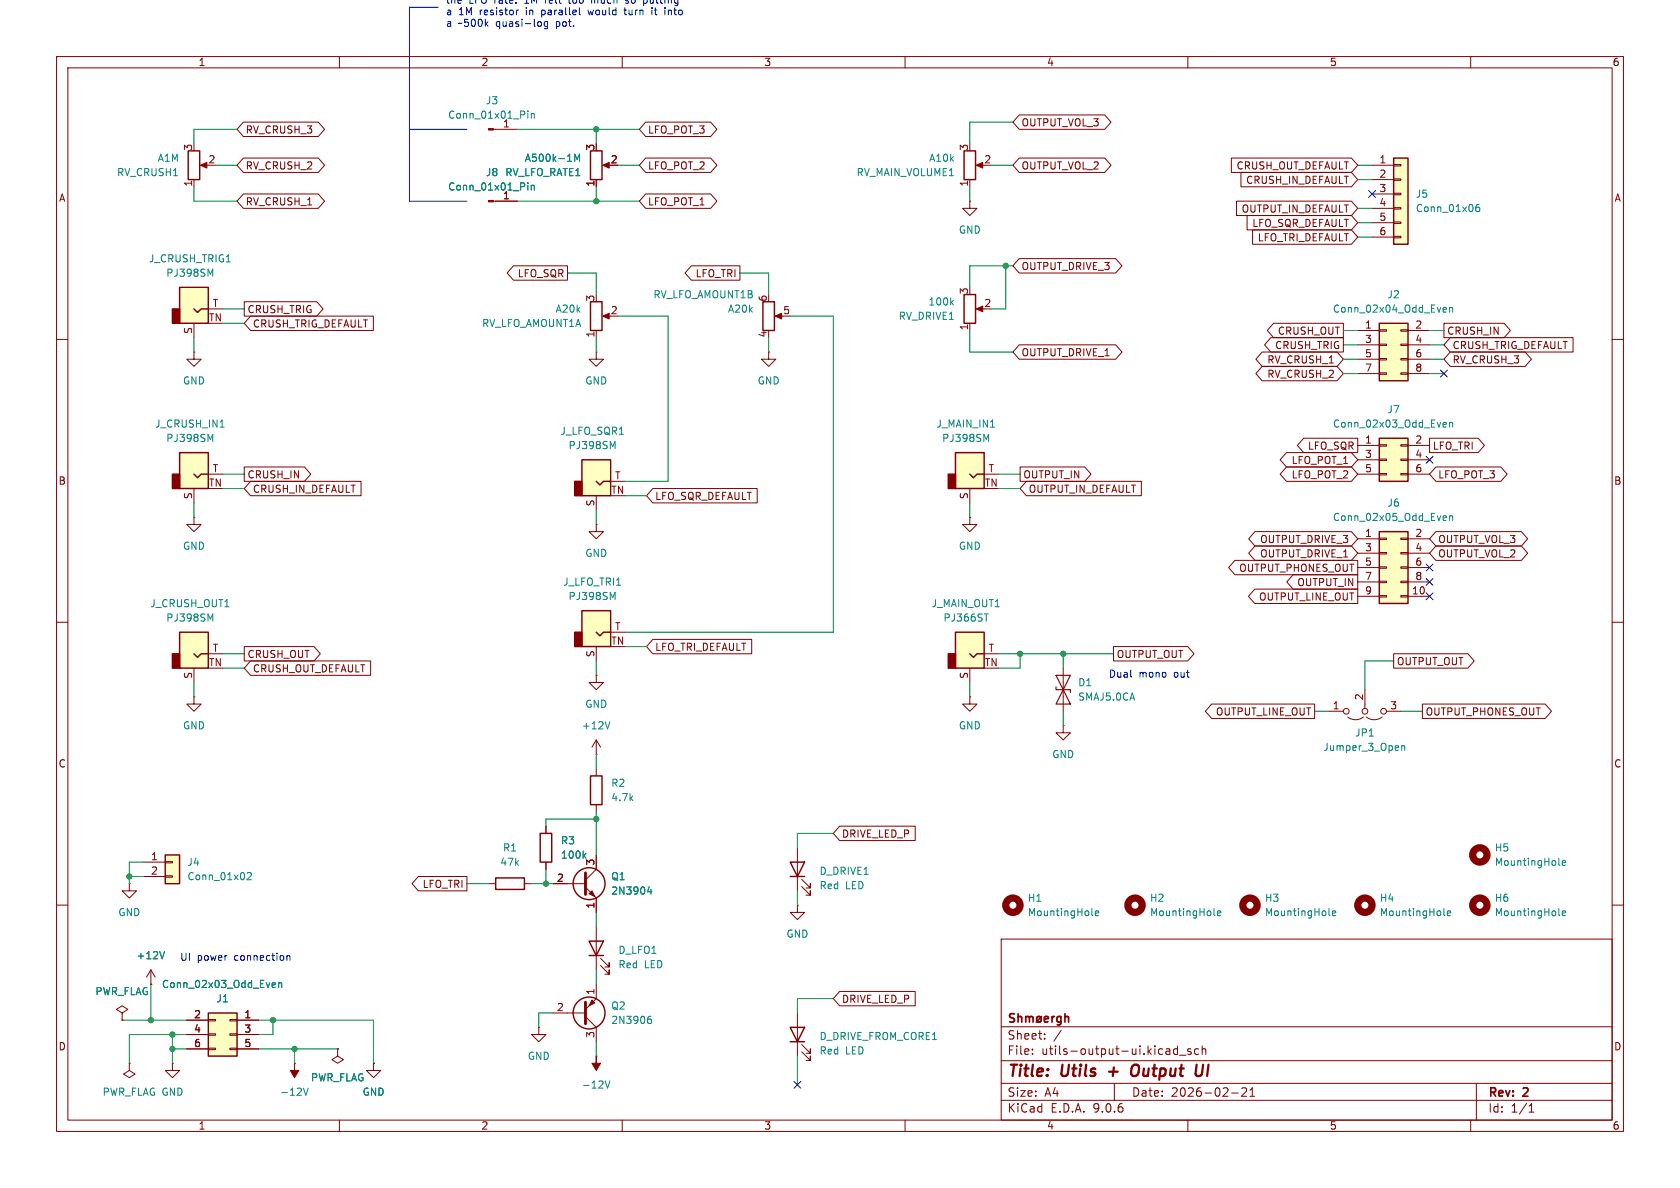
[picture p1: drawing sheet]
<svg xmlns="http://www.w3.org/2000/svg" width="297mm" height="210mm" viewBox="0 0 297 210" stroke-linecap="round" stroke-linejoin="round" font-family="sans-serif">
<g fill="none" stroke="#840000" stroke-width=".18">
<path d="M10 10h277v190h-277zM12 12h273v186h-273zM60 10v2M110 10v2M160 10v2M210 10v2M260 10v2M34.3 31.8v1.2M35.8 29.2h1M87.2 22.9h4.2M87.2 35.6h4.2M10 60h2"/>
<path d="M34.3 62.2v1.3h1.3l-1.3 1.3-1.3-1.3h1.3M34.3 62.2h.1M285 60h2M10 110h2M285 110h2M10 160h2M21.6 179.1l1-.7-1-.6-1 .6 1 .7v1.2M177 166h108v32h-108zM285 160h2M21.6 180.3h.1M30.5 188v1.2h1.2l-1.2 1.3-1.3-1.3h1.3M30.5 188h.1"/>
<path d="M60 198v2M110 198v2M160 198v2M177 194.5h108M177 191.5h108M177 187.5h108M177 181.5h108M182.5 186.3v.1M182.5 185.5v.1M184.7 183.6v.1M184.7 182.8v.1M187.6 182.1l-1.3 2"/>
<path d="M197 191.5v3M208.2 184.9v1.5M208.2 185.5l-.5-.1-.2 .3v.4l.1 .2h.6M208.5 186.5h1.2M210 198v2M210.5 185.5l-.3-.1-.2 .2v.2l.5 .2v.3h-.5M211.9 185.5l-.4-.1-.3 .3v.4l.1 .2h.6M212.5 185.5l.2-.1 .4 .1 .1 .9M212.5 184.9v1.5M217.7 193.2h1.2M219.5 192.4l.6-.1 .2 .1 .1 .3-.9 1.1h.9M221 193.8h.8"/>
<path d="M221 192.7l.4-.4v1.5M260 198v2M261 191.5v6.5M270.3 196.6h.9M270.3 195.5l.4-.4v1.5"/>
</g>
<path d="M196.1 189.4h1.5M201 188.2a.77 .77 0 0 0-1 .7v.6v.4l.2 .2a.71 .71 0 0 0 .9-.2M212.7 188.2l-.2 1.6a.66 .66 0 0 1-.8 .4M213.6 188.2l-.2 2" fill="none" stroke="#840000" stroke-width=".4"/>
<g fill="none" stroke="#840000" stroke-width=".3">
<path d="M179.3 179.3l-.5-.1-.2 .1v.5l.6 .2 .1 .4-.2 .3-.6-.1M180 179.8l.2-.1 .4 .1v.9M180 179.2v1.5M181.3 179.8l.5-.1 .2 .2M181.3 179.7v1M182 179.9l.2-.2 .4 .1v.9M182 179.9v.8M183.4 179.8l.4-.1 .3 .3v.4l-.3 .3-.4-.1-.1-.2v-.4zM184.1 179.7l-.9 1M186 179.7v1M186.4 179.7l-.3 .1-.1 .2M187.6 179.8l-.5-.1-.3 .3v.4l.2 .2h.6"/>
<path d="M187.6 179.7v1.2l-.3 .3-.4-.1M188.3 179.8l.2-.1 .3 .1 .1 .9M188.3 179.2v1.5M184.6 180.2l.7-.2v-.2l-.5-.1-.2 .2 .1 .7h.6"/>
</g>
<g fill="#840000" stroke="#840000" stroke-width=".18">
<path d="M86.4 22.7h.8v.3h-.8z"/>
<path d="M86.4 35.4h.8v.3h-.8z"/>
<path d="M35.4 29.2l1.2-.5v1z"/>
</g>
<path d="M93.3 19.6v.2M93.3 20.1v.8M93.3 32.3v.2M93.3 32.8v.8M93.9 20.1v.8M93.9 32.8v.8M93.9 20.2l.2-.1h.3l.1 .8M93.9 32.9l.2-.1h.3l.1 .8" fill="none" stroke="#008484" stroke-width=".18"/>
<path d="M33.3 26.7h2v5.1h-2z" fill="none" stroke="#840000" stroke-width=".25"/>
<path d="M31.7 50.8h5.1v6.4h-5.1z" fill="#ffffc2"/>
<path d="M30.5 54.6h1.2v2.6h-1.2z" fill="#840000" stroke="#840000" stroke-width=".25"/>
<path d="M104.4 26.7h2v5.1h-2zM31.7 50.8h5.1v6.4h-5.1zM34.3 54.6l.6 .6 .7-.6h1.2" fill="none" stroke="#840000" stroke-width=".25"/>
<path d="M105.4 31.8v1.2M106.9 29.2h1M34.3 57.2v2.5M36.8 54.6h2.6M22.9 188v1.2l1 .7-1 .6-1.1-.6 1.1-.7M22.9 188h.1" fill="none" stroke="#840000" stroke-width=".18"/>
<path d="M101.6 28.5v-1.3l.4 1 .5-1v1.3M37.2 48.5l.4-.9v1.2" fill="none" stroke="#008484" stroke-width=".18"/>
<path d="M106.6 29.2l1.1-.5v1z" fill="#840000" stroke="#840000" stroke-width=".18"/>
<path d="M243.8 57.2h5.1v10.1h-5.1z" fill="#ffffc2"/>
<g fill="none" stroke="#840000" stroke-width=".25">
<path d="M104.4 53.3h2v5.1h-2zM243.8 57.2h5.1v10.1h-5.1zM104.4 137.2h2v5h-2zM139.7 152.4h2.5l-1.2 2.5zM139.7 154.9h2.5M104.1 166.4h2.6l-1.3 2.5zM104.1 168.9h2.6M139.7 181.6h2.5l-1.2 2.6zM139.7 184.2h2.5"/>
<circle cx="104.1" cy="156.2" r="2.82"/>
<circle cx="104.1" cy="179.1" r="2.82"/>
</g>
<g fill="none" stroke="#840000" stroke-width=".18">
<path d="M105.4 58.4v1.3M106.9 55.9h1M240 58.4h3.8M243.8 58.3h1.3v.2h-1.3zM247.6 58.3h1.3v.2h-1.3zM248.9 58.4h3.8M105.4 62.2v1.3h1.3l-1.3 1.3-1.3-1.3h1.3M105.4 62.2h.1M240 61h3.8M240 63.5h3.8M240 66h3.8M243.8 60.8h1.3v.3h-1.3z"/>
<path d="M243.8 63.4h1.3v.2h-1.3zM243.8 65.9h1.3v.3h-1.3zM247.6 60.8h1.3v.3h-1.3zM247.6 63.4h1.3v.2h-1.3zM247.6 65.9h1.3v.3h-1.3zM248.9 61h3.8M248.9 63.5h3.8M248.9 66h3.8M171.4 91.4v1.3h1.3l-1.3 1.3-1.2-1.3h1.2M171.4 91.4h.1M188 118.1v7.6M105.4 135.9v1.3"/>
<path d="M171.4 123.2v1.3h1.3l-1.3 1.2-1.2-1.2h1.2M171.4 123.2h.1M188 128.3v1.2h1.2l-1.2 1.3-1.3-1.3h1.3M188 128.3h.1M234.9 125.7h2.6M238.3 126.7a2.26 2.26 0 0 0 2.7 0M241.3 121.9v3.3M241.6 126.7a2.26 2.26 0 0 0 2.7 0M245.1 125.7h2.5M97.8 156.2h5.7M103.5 156.8l1.9 2v2.5M105.4 142.2v1.3"/>
<path d="M105.4 151.1v2.6l-1.9 1.9M141 149.9v7.6M141.7 156.7l1.6 1.5v-.7v.7h-.8M141.7 155.4l1.6 1.6v-.8v.8h-.8M97.8 179.1h5.7M103.5 179.7l1.9 1.9v2.6M105.4 163.8v7.7M105.4 174v2.5l-1.9 1.9M106.2 170.7l1.5 1.5v-.7v.7h-.8M106.2 169.4l1.5 1.5v-.7v.7h-.8M141 160v1.3h1.2l-1.2 1.3-1.3-1.3h1.3M141 160h.1"/>
<path d="M141 179.1v7.6M95.2 181.6v1.3h1.3l-1.3 1.3-1.2-1.3h1.2M95.2 181.6h.1M105.4 186.7h.1M141.7 185.9l1.6 1.6v-.8v.8h-.8M141.7 184.7l1.6 1.5v-.8v.8h-.8"/>
<circle cx="238" cy="125.7" r=".51"/>
<circle cx="241.3" cy="125.7" r=".51"/>
<circle cx="244.6" cy="125.7" r=".51"/>
</g>
<g fill="none" stroke="#008484" stroke-width=".18">
<path d="M255.3 54.3l.4 .1v.2l-.6 .2M255.7 55.1l-.4 .1M256.3 54.5l.1-.2 .4 .1v.8M256.3 54.3v.9M247.8 131.8v.9M247.8 131.9l.2-.1 .3 .1v.8M114.8 156.7l-.3 .9h.8M115.1 157.2v.9M115.1 179.6l-.4 .2M193 161.7l.2 .2M193.6 161.4l.6-.1v-.2l-.4-.1-.2 .2 .1 .6h.5M214.6 161.7l.2 .2"/>
<path d="M215.2 161.4l.6-.1v-.2l-.4-.1-.2 .2 .1 .6h.5M234.9 161.7l.2 .2M235.5 161.4l.6-.1v-.2l-.4-.1-.2 .2 .1 .6h.5M107 191.1l.4 1.2 .4-1.2M114.6 180.2l.4-.1 .2 .3-.1 .5h-.5"/>
</g>
<g fill="#840000" stroke="#840000" stroke-width=".18">
<path d="M106.6 55.9l1.1-.5v1z"/>
<path d="M104.6 176.8l.6 .5-1.1 .5z"/>
<path d="M105.4 186.7v1.3h.8l-.8 1.2-.8-1.2h.8z"/>
<path d="M104.1 158l.5-.5 .6 1z"/>
</g>
<path d="M103.5 154.3v3.8M103.5 177.2v3.8" fill="none" stroke="#840000" stroke-width=".51"/>
<path d="M186.7 119.4h2.5l-1.2 2.5zM186.7 121.4v.5h2.5v.5M188 121.9l1.2 2.6h-2.5z" fill="none" stroke="#840000" stroke-width=".2"/>
<g fill="none" stroke="#840000" stroke-width="1.3">
<circle cx="179.1" cy="160" r="1.27"/>
<circle cx="200.7" cy="160" r="1.27"/>
<circle cx="221" cy="160" r="1.27"/>
</g>
<path d="M246.4 27.9h2.5v15.3h-2.5z" fill="#ffffc2"/>
<path d="M246.4 27.9h2.5v15.3h-2.5z" fill="none" stroke="#840000" stroke-width=".25"/>
<path d="M242.6 29.2h3.8M242.6 31.8h3.8M242.6 34.3h3.8M242.6 36.8h3.8M242.6 39.4h3.8M246.4 29.1h1.2v.2h-1.2zM246.4 31.6h1.2v.3h-1.2zM246.4 34.2h1.2v.2h-1.2zM246.4 36.7h1.2v.3h-1.2zM246.4 39.2h1.2v.3h-1.2zM242.6 41.9h3.8M246.4 41.8h1.2v.2h-1.2z" fill="none" stroke="#840000" stroke-width=".18"/>
<path d="M261.5 36.1l-.4 .1a.86 .86 0 0 0 0 1.2l.4-.1 .1-.4-.2-.3-.4 .1-.1 .2" fill="none" stroke="#008484" stroke-width=".18"/>
<path d="M102.9 81.3h5v6.3h-5z" fill="#ffffc2"/>
<path d="M101.6 85.1h1.3v2.5h-1.3z" fill="#840000" stroke="#840000" stroke-width=".25"/>
<path d="M134.9 53.3h2v5.1h-2zM102.9 81.3h5v6.3h-5zM105.4 85.1l.6 .6 .7-.6h1.2" fill="none" stroke="#840000" stroke-width=".25"/>
<path d="M137.4 55.9h1M105.4 87.6v2.6M107.9 85.1h2.6" fill="none" stroke="#840000" stroke-width=".18"/>
<path d="M108.3 79l.4-1v1.3" fill="none" stroke="#008484" stroke-width=".18"/>
<path d="M137 55.9l1.2-.5v1z" fill="#840000" stroke="#840000" stroke-width=".18"/>
<path d="M102.9 108h5v6.3h-5z" fill="#ffffc2"/>
<path d="M101.6 111.8h1.3v2.5h-1.3z" fill="#840000" stroke="#840000" stroke-width=".25"/>
<path d="M102.9 108h5v6.3h-5zM105.4 111.8l.6 .6 .7-.6h1.2" fill="none" stroke="#840000" stroke-width=".25"/>
<g fill="none" stroke="#840000" stroke-width=".18">
<path d="M135.9 62.2v1.3h1.3l-1.3 1.3-1.3-1.3h1.3M135.9 62.2h.1M105.4 92.7v1.3h1.3l-1.3 1.3-1.3-1.3h1.3M105.4 92.7h.1M105.4 119.4v1.3h1.3l-1.3 1.2-1.3-1.2h1.3M105.4 119.4h.1M105.4 114.3v2.5M107.9 111.8h2.6M105.4 133.4h.1M105.4 130.8v2.6M105.4 130.8l-.8 1.3M105.4 130.8l.8 1.3"/>
<path d="M22.9 156.2v1.3h1.2l-1.2 1.3-1.3-1.3h1.3M22.9 156.2h.1M26.7 174h.1M26.7 171.5l-.8 1.2M26.7 171.5l.7 1.2M26.7 171.5v2.5M52.1 188h.1M59.7 185.4v1.3l1 .6-1 .7-1-.7 1-.6M59.7 185.4h.1M66 188v1.2h1.3l-1.3 1.3-1.2-1.3h1.2M66 188h.1"/>
</g>
<path d="M108.3 105.6l.4-.9v1.3M107.8 127.6l-.4 1.2M29.1 168.2l-.4 1.3M53.6 192.3l.5 1.3 .4-1.3" fill="none" stroke="#008484" stroke-width=".18"/>
<path d="M52.1 188v1.2h.7l-.7 1.3-.8-1.3h.8z" fill="#840000" stroke="#840000" stroke-width=".18"/>
<path d="M36.8 179.1h5.1v7.6h-5.1z" fill="#ffffc2"/>
<path d="M36.8 179.1h5.1v7.6h-5.1z" fill="none" stroke="#840000" stroke-width=".25"/>
<path d="M33 180.3h3.8M33 182.9h3.8M33 185.4h3.8M36.8 180.2h1.3v.3h-1.3zM36.8 182.8h1.3v.2h-1.3zM36.8 185.3h1.3v.2h-1.3zM40.6 180.2h1.3v.3h-1.3zM40.6 182.8h1.3v.2h-1.3zM40.6 185.3h1.3v.2h-1.3zM41.9 180.3h3.8M41.9 182.9h3.8M41.9 185.4h3.8" fill="none" stroke="#840000" stroke-width=".18"/>
<path d="M48.3 173.7l.4 .1v.2l-.6 .1M48.7 174.5l-.4 .1M49.3 173.8l.1-.1 .3 .1 .1 .8M49.3 173.7v.9M275.6 161.7l.2 .2M276.2 161.4l.6-.1-.1-.2-.3-.1-.2 .2v.6h.5" fill="none" stroke="#008484" stroke-width=".18"/>
<circle cx="261.6" cy="160" r="1.27" fill="none" stroke="#840000" stroke-width="1.3"/>
<path d="M168.9 111.8h5.1v6.3h-5.1z" fill="#ffffc2"/>
<path d="M167.6 115.6h1.3v2.5h-1.3z" fill="#840000" stroke="#840000" stroke-width=".25"/>
<path d="M168.9 111.8h5.1v6.3h-5.1zM171.4 115.6l.7 .6 .6-.6h1.3" fill="none" stroke="#840000" stroke-width=".25"/>
<path d="M171.4 118.1v2.6M174 115.6h2.5" fill="none" stroke="#840000" stroke-width=".18"/>
<path d="M174 108.5h.7M275.6 152.8l.2 .2M276.2 152.6l.6-.2-.1-.2-.3-.1-.2 .2v.6h.5M255.3 161.7l.1 .2M255.9 161.4l.6-.1-.1-.2-.4-.1-.1 .2v.6h.5" fill="none" stroke="#008484" stroke-width=".18"/>
<g fill="none" stroke="#840000" stroke-width="1.3">
<circle cx="261.6" cy="151.1" r="1.27"/>
<circle cx="241.3" cy="160" r="1.27"/>
</g>
<path d="M243.8 94h5.1v12.7h-5.1z" fill="#ffffc2"/>
<path d="M170.4 26.7h2.1v5.1h-2.1zM170.4 52.1h2.1v5.1h-2.1zM243.8 94h5.1v12.7h-5.1z" fill="none" stroke="#840000" stroke-width=".25"/>
<g fill="none" stroke="#840000" stroke-width=".18">
<path d="M171.4 35.6v1.2h1.3l-1.3 1.3-1.2-1.3h1.2M171.4 35.6h.1M171.4 31.8v1.2M173 29.2h1M171.4 57.2v1.2M173 54.6h1M240 95.3h3.8M240 97.8h3.8M243.8 95.1h1.3v.3h-1.3zM243.8 97.7h1.3v.2h-1.3zM247.6 95.1h1.3v.3h-1.3zM247.6 97.7h1.3v.2h-1.3z"/>
<path d="M248.9 95.3h3.8M248.9 97.8h3.8M240 100.3h3.8M240 102.9h3.8M240 105.4h3.8M243.8 100.2h1.3v.3h-1.3zM243.8 102.7h1.3v.3h-1.3zM243.8 105.3h1.3v.2h-1.3zM247.6 100.2h1.3v.3h-1.3zM247.6 102.7h1.3v.3h-1.3zM247.6 105.3h1.3v.2h-1.3zM248.9 100.3h3.8"/>
<path d="M248.9 102.9h3.8M248.9 105.4h3.8"/>
</g>
<path d="M168.2 53.4l.4 .5M168.6 53.1l-.5 .5M255.3 91.2h.4v.3l-.6 .1M255.7 92h-.4M256.3 91.3l.1-.1h.4v.8M256.3 91.2v.8" fill="none" stroke="#008484" stroke-width=".18"/>
<g fill="#840000" stroke="#840000" stroke-width=".18">
<path d="M172.6 54.6l1.1-.5v1z"/>
<path d="M172.6 29.2l1.1-.5v1z"/>
</g>
<path d="M243.8 77.5h5.1v7.6h-5.1z" fill="#ffffc2"/>
<path d="M243.8 77.5h5.1v7.6h-5.1z" fill="none" stroke="#840000" stroke-width=".25"/>
<path d="M240 78.7h3.8M243.8 78.6h1.3v.3h-1.3zM247.6 78.6h1.3v.3h-1.3zM248.9 78.7h3.8M240 81.3h3.8M240 83.8h3.8M243.8 81.2h1.3v.2h-1.3zM243.8 83.7h1.3v.2h-1.3zM247.6 81.2h1.3v.2h-1.3zM247.6 83.7h1.3v.2h-1.3zM248.9 81.3h3.8M248.9 83.8h3.8" fill="none" stroke="#840000" stroke-width=".18"/>
<path d="M255.3 74.7h.4v.3l-.6 .1M255.7 75.4l-.4 .1M256.3 74.8l.1-.1h.4v.8M256.3 74.7v.8" fill="none" stroke="#008484" stroke-width=".18"/>
<path d="M29.2 151.1h2.5v5.1h-2.5z" fill="#ffffc2"/>
<path d="M29.2 151.1h2.5v5.1h-2.5zM95.5 147.3h2v5.1h-2z" fill="none" stroke="#840000" stroke-width=".25"/>
<path d="M25.4 152.4h3.8M25.4 154.9h3.8M29.2 152.3h1.3v.2h-1.3zM29.2 154.8h1.3v.3h-1.3zM96.5 146.1v1.2M96.5 152.4v1.3" fill="none" stroke="#840000" stroke-width=".18"/>
<path d="M43.7 154.4l.5-.2 .2 .4-.7 .9h.7M103.2 151.2l.4 .5M103.6 150.9l-.5 .4" fill="none" stroke="#008484" stroke-width=".18"/>
<path d="M168.9 80h5.1v6.4h-5.1z" fill="#ffffc2"/>
<path d="M167.6 83.8h1.3v2.6h-1.3z" fill="#840000" stroke="#840000" stroke-width=".25"/>
<path d="M168.9 80h5.1v6.4h-5.1zM171.4 83.8l.7 .7 .6-.7h1.3M87.6 155.2h5.1v2h-5.1z" fill="none" stroke="#840000" stroke-width=".25"/>
<path d="M171.4 86.4v2.5M174 83.8h2.5M86.4 156.2h1.2M92.7 156.2h1.3" fill="none" stroke="#840000" stroke-width=".18"/>
<path d="M174.4 77.7l.4-.9v1.2M175.1 75.5h.7" fill="none" stroke="#008484" stroke-width=".18"/>
<path d="M31.7 111.8h5.1v6.3h-5.1z" fill="#ffffc2"/>
<path d="M30.5 115.6h1.2v2.5h-1.2z" fill="#840000" stroke="#840000" stroke-width=".25"/>
<path d="M31.7 111.8h5.1v6.3h-5.1zM34.3 115.6l.6 .6 .7-.6h1.2" fill="none" stroke="#840000" stroke-width=".25"/>
<path d="M34.3 118.1v2.6M36.8 115.6h2.6M34.3 123.2v1.3h1.3l-1.3 1.2-1.3-1.2h1.3M34.3 123.2h.1" fill="none" stroke="#840000" stroke-width=".18"/>
<path d="M37.2 109.4l.4-.9v1.3" fill="none" stroke="#008484" stroke-width=".18"/>
<path d="M31.7 80h5.1v6.4h-5.1z" fill="#ffffc2"/>
<path d="M30.5 83.8h1.2v2.6h-1.2z" fill="#840000" stroke="#840000" stroke-width=".25"/>
<path d="M31.7 80h5.1v6.4h-5.1zM34.3 83.8l.6 .7 .7-.7h1.2" fill="none" stroke="#840000" stroke-width=".25"/>
<g fill="none" stroke="#840000" stroke-width=".18">
<path d="M43 27.9h13.3l1.1 1.3-1.1 1.3h-13.3l-1.1-1.3zM43 21.6h13.3l1.1 1.3-1.1 1.2h-13.3l-1.1-1.2zM43 34.3h13.3l1.1 1.3-1.1 1.2h-13.3l-1.1-1.2zM87.6 35.6h3.8M105.4 31.8v1.2M114.1 21.6h11.5l1.1 1.3-1.1 1.2h-11.5l-1.1-1.2zM114.1 34.3h11.5l1.1 1.3-1.1 1.2h-11.5l-1.1-1.2zM114.1 27.9h11.5l1.1 1.3-1.1 1.3h-11.5l-1.1-1.3zM180.2 20.3h15.1l1.1 1.3-1.1 1.3h-15.1l-1.1-1.3zM180.2 27.9h15.1l1.1 1.3-1.1 1.3h-15.1l-1.1-1.3zM217.7 27.9h21.2l1.1 1.3-1.1 1.3h-21.2zM218.6 35.6h20.3l1.1 1.2-1.1 1.3h-20.3z"/>
<path d="M219.4 30.5h19.5l1.1 1.3-1.1 1.2h-19.5zM220.5 38.1h18.4l1.1 1.3-1.1 1.2h-18.4zM43.2 53.3h12.8l1.1 1.3-1.1 1.3h-12.8zM44.3 55.9h21.7v2.5h-21.7l-1.1-1.2zM90.8 47h9.5v2.5h-9.5l-1.1-1.2zM122.2 47h8.6v2.5h-8.6l-1.1-1.2zM180.2 45.7h17l1.2 1.3-1.2 1.3h-17l-1.1-1.3zM221.4 40.6h17.5l1.1 1.3-1.1 1.3h-17.5zM224.7 59.7h12.8v2.5h-12.8l-1.1-1.2zM225.1 57.1h12.4v2.6h-12.4l-1.1-1.3zM255.3 57.1h10.6l1.1 1.3-1.1 1.3h-10.6zM256.4 59.7h21.7v2.5h-21.7l-1.1-1.2z"/>
<path d="M180.2 61h17l1.2 1.2-1.2 1.3h-17l-1.1-1.3zM223.1 64.8h13.3l1.1 1.2-1.1 1.3h-13.3l-1.1-1.3zM223.1 62.2h13.3l1.1 1.3-1.1 1.3h-13.3l-1.1-1.3zM230.5 77.5h9.5v2.5h-9.5l-1.1-1.3zM252.7 77.5h8.6l1.1 1.2-1.1 1.3h-8.6zM256.4 62.2h13.2l1.1 1.3-1.1 1.3h-13.2l-1.1-1.3zM34.3 91.4v1.3h1.3l-1.3 1.3-1.3-1.3h1.3M34.3 91.4h.1M34.3 86.4v2.5M36.8 83.8h2.6M43.2 82.5h10.6l1.1 1.3-1.1 1.3h-10.6zM44.3 85.1h19.5v2.5h-19.5l-1.1-1.2z"/>
<path d="M115.4 86.4h18.5v2.5h-18.5l-1.1-1.3zM180.3 82.5h11.5l1.1 1.3-1.1 1.3h-11.5zM181.5 85.1h20.3v2.5h-20.3l-1.2-1.2zM218.3 99.1h21.7v2.5h-21.7l-1.1-1.3zM221.9 96.5h17l1.1 1.3-1.1 1.3h-17l-1.2-1.3zM221.9 94h17l1.1 1.3-1.1 1.2h-17l-1.2-1.2zM227.4 82.5h11.5l1.1 1.3-1.1 1.3h-11.5l-1.1-1.3zM227.4 80h11.5l1.1 1.3-1.1 1.3h-11.5l-1.1-1.3zM253.8 94h15.2l1.1 1.3-1.1 1.2h-15.2l-1.1-1.2zM253.8 82.5h11.5l1.1 1.3-1.1 1.3h-11.5l-1.1-1.3zM253.8 96.5h15.2l1.1 1.3-1.1 1.3h-15.2l-1.1-1.3zM43.2 114.3h12.3l1.1 1.3-1.1 1.2h-12.3z"/>
<path d="M44.3 116.8h21.2v2.6h-21.2l-1.1-1.3zM115.4 113h17.5v2.6h-17.5l-1.1-1.3zM196.8 114.3h13.2l1.1 1.3-1.1 1.2h-13.2zM221.8 104.1h18.2v2.6h-18.2l-1.1-1.3zM228.6 101.6h11.4v2.5h-11.4l-1.1-1.2zM246.4 115.6h13.1l1.1 1.2-1.1 1.3h-13.1zM214.2 124.5h18.2v2.5h-18.2l-1.1-1.3zM251.5 124.5h21.7l1.1 1.2-1.1 1.3h-21.7zM74 154.9h8.5v2.6h-8.5l-1.2-1.3zM96.5 146.1v1.2M96.5 152.4v1.3M97.8 156.2h2.5"/>
<path d="M105.4 151.1v2.6M105.4 158.8v2.5M148.4 146h13.4v2.6h-13.4l-1.1-1.3zM26.7 174h.1M148.4 175.3h13.4v2.5h-13.4l-1.1-1.3zM21.6 180.3h.1M33 180.3h3.8M33 182.9h3.8M33 185.4h3.8M41.9 180.3h3.8M41.9 182.9h3.8M41.9 185.4h3.8"/>
<path d="M59.7 185.4h.1M66 188h.1"/>
</g>
<g fill="none" stroke="#008484" stroke-width=".18">
<path d="M93.3 32.3v.2M93.3 32.8v.8M93.9 32.8v.8M93.9 32.9l.2-.1h.3l.1 .8M101.6 28.5v-1.3l.4 1 .5-1v1.3M37.2 77.7l.4-.9v1.2M38.9 75.5h.7M103.2 151.2l.4 .5M103.6 150.9l-.5 .4M114.8 156.7l-.3 .9h.8M115.1 157.2v.9M29.1 168.2l-.4 1.3"/>
<path d="M48.3 173.7l.4 .1v.2l-.6 .1M48.7 174.5l-.4 .1M49.3 173.8l.1-.1 .3 .1 .1 .8M49.3 173.7v.9"/>
</g>
<g fill="none" stroke="#0000c2" stroke-width=".18">
<path d="M100.6 -.1l.1 .6M104.6 -.1v.7M110.6 0l.5 .3M110.6 -.1v.1M114.4 -.1v.1M114.4 0l-.1 .5-.4 .1M77.5 1.3h-5.1v34.3h10.1M91.7 1.8l-.4 .2M95.5 3.8l.2 .3v.3l-.2 .3M96.3 3.9l-.1 .2 .1 .4 .1 .2 .4-.1M96.8 3.8v1l-.2 .3-.3-.1M102.4 1.4v1l.2 .2"/>
<path d="M103.9 1.8l.3 .8M110.3 1.8h.5M110.5 1.4v1l.3 .2M111.1 .4l-.1 .2-.4-.1M115.2 1.8v.8M118.1 1.8v.8M118.2 1.8l-.1 .1M72.4 22.9h10.1M200 119.6l.1 .1M50.7 168.9v.9M50.7 169l.2-.1 .3 .1 .1 .8"/>
</g>
<g fill="none" stroke="#008400" stroke-width=".18">
<path d="M34.3 33v2.6h7.6M38.1 29.2h3.8M41.9 22.9h-7.6v2.5M91.4 22.9h21.6M91.4 35.6h21.6M105.4 22.9v2.5M105.4 33v2.6M109.2 29.2h3.8M171.4 33v2.6M175.3 29.2h3.8M179.1 21.6h-7.7v3.8M240 29.2h2.6"/>
<path d="M240 31.8h2.6M240 36.8h2.6M240 39.4h2.6M34.3 59.7v2.5M39.4 54.6h3.8M39.4 57.2h3.8M100.3 48.3h5.1v3.8M105.4 59.7v2.5M109.2 55.9h8.9v29.2h-7.6M130.8 48.3h5.1v3.8M135.9 59.7v2.5M139.7 55.9h7.6v55.9h-36.8"/>
<path d="M171.4 58.4v3.8h7.7M177.8 47v7.6h-2.5M179.1 47h-7.7v3.8M237.5 58.4h2.5M240 41.9h2.6M252.7 58.4h2.6M237.5 61h2.5M237.5 66h2.5M237.5 63.5h2.5M252.7 61h2.6M252.7 66h2.6M252.7 63.5h2.6"/>
<path d="M34.3 88.9v2.5M39.4 86.4h3.8M39.4 83.8h3.8M105.4 90.2v2.5M110.5 87.6h3.8M171.4 88.9v2.5M176.5 86.4h3.8M176.5 83.8h3.8M39.4 115.6h3.8M39.4 118.1h3.8M105.4 116.8v2.6M110.5 114.3h3.8"/>
<path d="M176.5 115.6h20.3M180.3 115.6v2.5h-3.8M188 115.6v2.5M246.4 116.8h-5.1v5.1M34.3 120.7v2.5M105.4 133.4v2.5M171.4 120.7v2.5M188 125.7v2.6M232.4 125.7h2.5M247.6 125.7h3.9M22.9 154.9h2.5M25.4 152.4h-2.5v3.8"/>
<path d="M82.5 156.2h3.9M94 156.2h3.8M96.5 153.7v2.5M105.4 143.5v7.6M105.4 144.8h-8.9v1.3M141 157.5v2.5M147.3 147.3h-6.3v2.6M26.7 174v6.3M97.8 179.1h-2.6v2.5M105.4 161.3v2.5M105.4 171.5v2.5M147.3 176.5h-6.3v2.6"/>
<path d="M21.6 180.3h11.4M30.5 185.4h2.5M30.5 182.9v5.1M33 182.9h-10.1v5.1M45.7 185.4h14M45.7 180.3h20.3v7.7M48.3 180.3v2.6h-2.6M52.1 185.4v2.6M105.4 184.2v2.5M141 186.7v5.1"/>
</g>
<g fill="none" stroke="#000084" stroke-width=".18">
<path d="M242 33.7l1.2 1.2M243.2 33.7l-1.2 1.2M254.7 65.4l1.2 1.2M255.9 65.4l-1.2 1.2M252.1 80.7l1.2 1.2M252.1 99.7l1.2 1.2M253.3 80.7l-1.2 1.2M253.3 99.7l-1.2 1.2M252.1 104.8l1.2 1.2M252.1 102.3l1.2 1.2M253.3 104.8l-1.2 1.2M253.3 102.3l-1.2 1.2"/>
<path d="M140.4 191.2l1.2 1.2M141.6 191.2l-1.2 1.2"/>
</g>
<g fill="#008400" stroke="#008400" stroke-width=".18">
<circle cx="105.4" cy="22.9" r=".46"/>
<circle cx="105.4" cy="35.6" r=".46"/>
<circle cx="188" cy="115.6" r=".46"/>
<circle cx="180.3" cy="115.6" r=".46"/>
<circle cx="30.5" cy="182.9" r=".46"/>
<circle cx="52.1" cy="185.4" r=".46"/>
<circle cx="48.3" cy="180.3" r=".46"/>
<circle cx="26.7" cy="180.3" r=".46"/>
<circle cx="30.5" cy="185.4" r=".46"/>
<circle cx="22.9" cy="154.9" r=".46"/>
<circle cx="105.4" cy="144.8" r=".46"/>
<circle cx="96.5" cy="156.2" r=".46"/>
<circle cx="177.8" cy="47" r=".46"/>
</g>
<g font-size="2.8" fill="#840000">
<text x="178" y="190.9">Title:</text>
<text x="187.7" y="190.9">Utils</text>
<text x="196.8" y="190.9">+</text>
<text x="201.6" y="190.9">Output</text>
</g>
<g font-size="2.1" fill="#840000">
<text x="178" y="184">Sheet:</text>
<text x="178" y="186.7">File:</text>
<text x="184.1" y="186.7">utils-output-ui.kicad_sch</text>
<text x="178" y="196.9">KiCad</text>
<text x="178" y="194.1">Size:</text>
<text x="184.7" y="194.1">A4</text>
<text x="185.7" y="196.9">E.D.A.</text>
<text x="193.3" y="196.9">9.0.6</text>
<text x="200" y="194.1">Date:</text>
<text x="207" y="194.1">2026-02-21</text>
<text x="263" y="194.3">Rev:</text>
<text x="263" y="196.9">Id:</text>
<text x="267.1" y="196.9">1/1</text>
<text x="269.4" y="194.3">2</text>
</g>
<g font-size="1.8" fill="#0000c2">
<text x="78.7" y=".9">the</text>
<text x="78.7" y="2.9">a</text>
<text x="78.7" y="5">a</text>
<text x="81.1" y="2.9">1M</text>
<text x="81.1" y="5">~500k</text>
<text x="82.9" y=".9">LFO rate.</text>
<text x="84.9" y="2.9">resistor</text>
<text x="87.8" y="5">quasi-log</text>
<text x="93" y=".9">1M</text>
<text x="93.3" y="2.9">in</text>
<text x="96.2" y="2.9">parallel</text>
<text x="96.8" y=".9">felt</text>
<text x="98.6" y="5">pot.</text>
<text x="101.2" y=".9">too</text>
<text x="104.7" y="2.9">would</text>
<text x="105.4" y=".9">much</text>
<text x="111.3" y="2.9">turn</text>
<text x="111.7" y=".9">so</text>
<text x="115" y=".9">putting</text>
<text x="116.3" y="2.9">it</text>
<text x="118.8" y="2.9">into</text>
<text x="195.9" y="120">Dual</text>
<text x="201.3" y="120">mono</text>
<text x="207.6" y="120">out</text>
<text x="31.7" y="169.9">UI</text>
<text x="34.9" y="169.9">power</text>
<text x="41.5" y="169.9">connection</text>
</g>
<g font-size="1.8" fill="#840000">
<text x="35" y="11.9">1</text>
<text x="85" y="11.9">2</text>
<text x="135" y="11.9">3</text>
<text x="185" y="11.9">4</text>
<text x="235" y="11.9">5</text>
<text x="285" y="11.9">6</text>
<text x="43.3" y="23.8">RV_CRUSH_3</text>
<text x="114.5" y="23.8">LFO_POT_3</text>
<text x="180.5" y="22.5">OUTPUT_VOL_3</text>
<text x="34" y="26.7" transform="rotate(-90 34 26.7)">3</text>
<text x="36.8" y="29">2</text>
<text x="105.2" y="26.7" transform="rotate(-90 105.2 26.7)">3</text>
<text x="107.9" y="29">2</text>
<text x="171.2" y="26.7" transform="rotate(-90 171.2 26.7)">3</text>
<text x="173.9" y="29">2</text>
<text x="243.8" y="29">1</text>
<text x="10.3" y="35.9">A</text>
<text x="34" y="33.1" transform="rotate(-90 34 33.1)">1</text>
<text x="43.3" y="30.2">RV_CRUSH_2</text>
<text x="88.8" y="35.3">1</text>
<text x="105.2" y="33.1" transform="rotate(-90 105.2 33.1)">1</text>
<text x="114.5" y="30.2">LFO_POT_2</text>
<text x="171.2" y="33.1" transform="rotate(-90 171.2 33.1)">1</text>
<text x="180.5" y="30.2">OUTPUT_VOL_2</text>
<text x="218.5" y="30.2">CRUSH_OUT_DEFAULT</text>
<text x="220.2" y="32.7">CRUSH_IN_DEFAULT</text>
<text x="243.8" y="31.5">2</text>
<text x="243.8" y="34">3</text>
<text x="285.3" y="35.9">A</text>
<text x="43.3" y="36.5">RV_CRUSH_1</text>
<text x="114.5" y="36.5">LFO_POT_1</text>
<text x="219.4" y="37.8">OUTPUT_IN_DEFAULT</text>
<text x="221.3" y="40.3">LFO_SQR_DEFAULT</text>
<text x="243.8" y="36.6">4</text>
<text x="243.8" y="39.1">5</text>
<text x="243.8" y="41.7">6</text>
<text x="180.5" y="47.9">OUTPUT_DRIVE_3</text>
<text x="222.3" y="42.9">LFO_TRI_DEFAULT</text>
<text x="91.4" y="49.2">LFO_SQR</text>
<text x="105.2" y="53.4" transform="rotate(-90 105.2 53.4)">3</text>
<text x="122.9" y="49.2">LFO_TRI</text>
<text x="135.6" y="53.4" transform="rotate(-90 135.6 53.4)">6</text>
<text x="171.2" y="52.1" transform="rotate(-90 171.2 52.1)">3</text>
<text x="34" y="59.1" transform="rotate(-90 34 59.1)">S</text>
<text x="36.8" y="56.9">TN</text>
<text x="37.5" y="54.4">T</text>
<text x="43.7" y="55.6">CRUSH_TRIG</text>
<text x="44.6" y="58.1">CRUSH_TRIG_DEFAULT</text>
<text x="105.2" y="59.8" transform="rotate(-90 105.2 59.8)">1</text>
<text x="107.9" y="55.6">2</text>
<text x="135.6" y="59.8" transform="rotate(-90 135.6 59.8)">4</text>
<text x="138.4" y="55.6">5</text>
<text x="171.2" y="58.5" transform="rotate(-90 171.2 58.5)">1</text>
<text x="173.9" y="54.4">2</text>
<text x="225.8" y="59.4">CRUSH_OUT</text>
<text x="241.2" y="58.2">1</text>
<text x="250.1" y="58.2">2</text>
<text x="255.7" y="59.4">CRUSH_IN</text>
<text x="180.5" y="63.2">OUTPUT_DRIVE_1</text>
<text x="223.9" y="64.5">RV_CRUSH_1</text>
<text x="225.3" y="61.9">CRUSH_TRIG</text>
<text x="241.2" y="60.7">3</text>
<text x="241.2" y="63.2">5</text>
<text x="241.2" y="65.8">7</text>
<text x="250.1" y="60.7">4</text>
<text x="250.1" y="63.2">6</text>
<text x="250.1" y="65.8">8</text>
<text x="256.7" y="64.5">RV_CRUSH_3</text>
<text x="256.7" y="61.9">CRUSH_TRIG_DEFAULT</text>
<text x="223.9" y="67">RV_CRUSH_2</text>
<text x="37.5" y="83.6">T</text>
<text x="174.7" y="83.6">T</text>
<text x="228.2" y="82.2">LFO_POT_1</text>
<text x="231.1" y="79.7">LFO_SQR</text>
<text x="241.2" y="78.5">1</text>
<text x="241.2" y="81">3</text>
<text x="241.2" y="83.6">5</text>
<text x="250.1" y="78.5">2</text>
<text x="250.1" y="81">4</text>
<text x="250.1" y="83.6">6</text>
<text x="253.2" y="79.7">LFO_TRI</text>
<text x="10.3" y="85.9">B</text>
<text x="34" y="88.3" transform="rotate(-90 34 88.3)">S</text>
<text x="36.8" y="86.1">TN</text>
<text x="43.7" y="84.8">CRUSH_IN</text>
<text x="44.6" y="87.3">CRUSH_IN_DEFAULT</text>
<text x="105.2" y="89.6" transform="rotate(-90 105.2 89.6)">S</text>
<text x="108" y="87.4">TN</text>
<text x="108.6" y="84.8">T</text>
<text x="115.7" y="88.6">LFO_SQR_DEFAULT</text>
<text x="171.2" y="88.3" transform="rotate(-90 171.2 88.3)">S</text>
<text x="174" y="86.1">TN</text>
<text x="180.8" y="84.8">OUTPUT_IN</text>
<text x="181.8" y="87.3">OUTPUT_IN_DEFAULT</text>
<text x="228.2" y="84.8">LFO_POT_2</text>
<text x="254.2" y="84.8">LFO_POT_3</text>
<text x="285.3" y="85.9">B</text>
<text x="241.2" y="95">1</text>
<text x="250.1" y="95">2</text>
<text x="219" y="101.3">OUTPUT_PHONES_OUT</text>
<text x="222.7" y="98.7">OUTPUT_DRIVE_1</text>
<text x="222.7" y="96.2">OUTPUT_DRIVE_3</text>
<text x="241.2" y="97.5">3</text>
<text x="241.2" y="100.1">5</text>
<text x="250.1" y="97.5">4</text>
<text x="250.1" y="100.1">6</text>
<text x="254.2" y="96.2">OUTPUT_VOL_3</text>
<text x="254.2" y="98.7">OUTPUT_VOL_2</text>
<text x="222.5" y="106.4">OUTPUT_LINE_OUT</text>
<text x="229.3" y="103.8">OUTPUT_IN</text>
<text x="241.2" y="102.6">7</text>
<text x="241.2" y="105.2">9</text>
<text x="249.5" y="105.2">10</text>
<text x="250.1" y="102.6">8</text>
<text x="108.6" y="111.5">T</text>
<text x="36.8" y="117.9">TN</text>
<text x="37.5" y="115.3">T</text>
<text x="43.7" y="116.5">CRUSH_OUT</text>
<text x="44.6" y="119.1">CRUSH_OUT_DEFAULT</text>
<text x="105.2" y="116.3" transform="rotate(-90 105.2 116.3)">S</text>
<text x="108" y="114">TN</text>
<text x="115.7" y="115.3">LFO_TRI_DEFAULT</text>
<text x="174" y="117.9">TN</text>
<text x="174.7" y="115.3">T</text>
<text x="197.3" y="116.5">OUTPUT_OUT</text>
<text x="246.9" y="117.8">OUTPUT_OUT</text>
<text x="34" y="120.1" transform="rotate(-90 34 120.1)">S</text>
<text x="171.2" y="120.1" transform="rotate(-90 171.2 120.1)">S</text>
<text x="235.5" y="125.5">1</text>
<text x="241" y="123.9" transform="rotate(-90 241 123.9)">2</text>
<text x="245.7" y="125.5">3</text>
<text x="214.9" y="126.7">OUTPUT_LINE_OUT</text>
<text x="251.9" y="126.7">OUTPUT_PHONES_OUT</text>
<text x="10.3" y="135.9">C</text>
<text x="285.3" y="135.9">C</text>
<text x="148.7" y="148.3">DRIVE_LED_P</text>
<text x="26.6" y="152.1">1</text>
<text x="26.6" y="154.7">2</text>
<text x="98.4" y="156">2</text>
<text x="105.2" y="153.1" transform="rotate(-90 105.2 153.1)">3</text>
<text x="74.6" y="157.2">LFO_TRI</text>
<text x="105.2" y="160.7" transform="rotate(-90 105.2 160.7)">1</text>
<text x="98.4" y="178.8">2</text>
<text x="105.2" y="176" transform="rotate(-90 105.2 176)">1</text>
<text x="148.7" y="177.5">DRIVE_LED_P</text>
<text x="10.3" y="185.9">D</text>
<text x="34.2" y="180.1">2</text>
<text x="34.2" y="182.6">4</text>
<text x="34.2" y="185.2">6</text>
<text x="43.1" y="180.1">1</text>
<text x="43.1" y="182.6">3</text>
<text x="43.1" y="185.2">5</text>
<text x="105.2" y="183.6" transform="rotate(-90 105.2 183.6)">3</text>
<text x="285.3" y="185.9">D</text>
<text x="35" y="199.9">1</text>
<text x="85" y="199.9">2</text>
<text x="135" y="199.9">3</text>
<text x="185" y="199.9">4</text>
<text x="235" y="199.9">5</text>
<text x="285" y="199.9">6</text>
</g>
<g font-size="1.8" fill="#008484">
<text x="79.1" y="21.2">Conn_01x01_Pin</text>
<text x="85.8" y="18.6">J3</text>
<text x="88.8" y="22.6">1</text>
<text x="27.8" y="28.8">A1M</text>
<text x="92.7" y="28.8">A500k-1M</text>
<text x="164.2" y="28.8">A10k</text>
<text x="20.6" y="31.3">RV_CRUSH1</text>
<text x="79.1" y="33.9">Conn_01x01_Pin</text>
<text x="85.8" y="31.3">J8</text>
<text x="89.2" y="31.3">RV_LFO_RATE1</text>
<text x="151.3" y="31.3">RV_MAIN_VOLUME1</text>
<text x="250.2" y="35.2">J5</text>
<text x="169.4" y="41.5">GND</text>
<text x="250.2" y="37.7">Conn_01x06</text>
<text x="26.2" y="46.6">J_CRUSH_TRIG1</text>
<text x="29.3" y="49.1">PJ398SM</text>
<text x="115.4" y="52.9">RV_LFO_AMOUNT1B</text>
<text x="245.2" y="52.9">J2</text>
<text x="85.1" y="58">RV_LFO_AMOUNT1A</text>
<text x="98.1" y="55.5">A20k</text>
<text x="128.6" y="55.5">A20k</text>
<text x="158.8" y="56.7">RV_DRIVE1</text>
<text x="164" y="54.2">100k</text>
<text x="235.5" y="55.5">Conn_02x04_Odd_Even</text>
<text x="32.3" y="68.2">GND</text>
<text x="103.4" y="68.2">GND</text>
<text x="133.9" y="68.2">GND</text>
<text x="27.3" y="75.8">J_CRUSH_IN1</text>
<text x="99" y="77.1">J_LFO_SQR1</text>
<text x="165.5" y="75.8">J_MAIN_IN1</text>
<text x="235.5" y="75.8">Conn_02x03_Odd_Even</text>
<text x="245.2" y="73.3">J7</text>
<text x="29.3" y="78.3">PJ398SM</text>
<text x="100.4" y="79.6">PJ398SM</text>
<text x="166.4" y="78.3">PJ398SM</text>
<text x="245.2" y="89.8">J6</text>
<text x="235.5" y="92.3">Conn_02x05_Odd_Even</text>
<text x="32.3" y="97.4">GND</text>
<text x="103.4" y="98.7">GND</text>
<text x="169.4" y="97.4">GND</text>
<text x="26.5" y="107.5">J_CRUSH_OUT1</text>
<text x="99.5" y="103.7">J_LFO_TRI1</text>
<text x="100.4" y="106.3">PJ398SM</text>
<text x="164.6" y="107.5">J_MAIN_OUT1</text>
<text x="29.3" y="110.1">PJ398SM</text>
<text x="166.7" y="110.1">PJ366ST</text>
<text x="103.4" y="125.3">GND</text>
<text x="190.5" y="121.5">D1</text>
<text x="190.5" y="124.1">SMAJ5.0CA</text>
<text x="32.3" y="129.1">GND</text>
<text x="102.8" y="129.1">+12V</text>
<text x="169.4" y="129.1">GND</text>
<text x="239.5" y="130.4">JP1</text>
<text x="185.9" y="134.2">GND</text>
<text x="233.9" y="132.9">Jumper_3_Open</text>
<text x="108" y="139.3">R2</text>
<text x="108" y="141.8">4.7k</text>
<text x="99.1" y="149.5">R3</text>
<text x="33" y="153.3">J4</text>
<text x="33" y="155.8">Conn_01x02</text>
<text x="88.3" y="153.3">47k</text>
<text x="88.8" y="150.7">R1</text>
<text x="99.1" y="152">100k</text>
<text x="108" y="155.8">Q1</text>
<text x="144.8" y="154.9">D_DRIVE1</text>
<text x="264.2" y="150.7">H5</text>
<text x="264.2" y="153.3">MountingHole</text>
<text x="108" y="158.3">2N3904</text>
<text x="144.8" y="157.4">Red</text>
<text x="149.5" y="157.4">LED</text>
<text x="181.6" y="159.6">H1</text>
<text x="203.2" y="159.6">H2</text>
<text x="223.5" y="159.6">H3</text>
<text x="243.8" y="159.6">H4</text>
<text x="264.2" y="159.6">H6</text>
<text x="20.8" y="162.2">GND</text>
<text x="138.9" y="166">GND</text>
<text x="181.6" y="162.2">MountingHole</text>
<text x="203.2" y="162.2">MountingHole</text>
<text x="223.5" y="162.2">MountingHole</text>
<text x="243.8" y="162.2">MountingHole</text>
<text x="264.2" y="162.2">MountingHole</text>
<text x="24" y="169.8">+12V</text>
<text x="109.2" y="168.8">D_LFO1</text>
<text x="109.2" y="171.4">Red</text>
<text x="113.9" y="171.4">LED</text>
<text x="16.8" y="176.1">PWR_FLAG</text>
<text x="28.5" y="174.9">Conn_02x03_Odd_Even</text>
<text x="38.2" y="177.4">J1</text>
<text x="108" y="178.7">Q2</text>
<text x="108" y="181.2">2N3906</text>
<text x="144.8" y="184.1">D_DRIVE_FROM_CORE1</text>
<text x="54.9" y="191.4">PWR_FLAG</text>
<text x="93.2" y="187.6">GND</text>
<text x="144.8" y="186.6">Red</text>
<text x="149.5" y="186.6">LED</text>
<text x="18" y="193.9">PWR_FLAG GND</text>
<text x="49.4" y="193.9">-12V</text>
<text x="64" y="193.9">GND</text>
<text x="102.8" y="192.6">-12V</text>
</g>
</svg>
